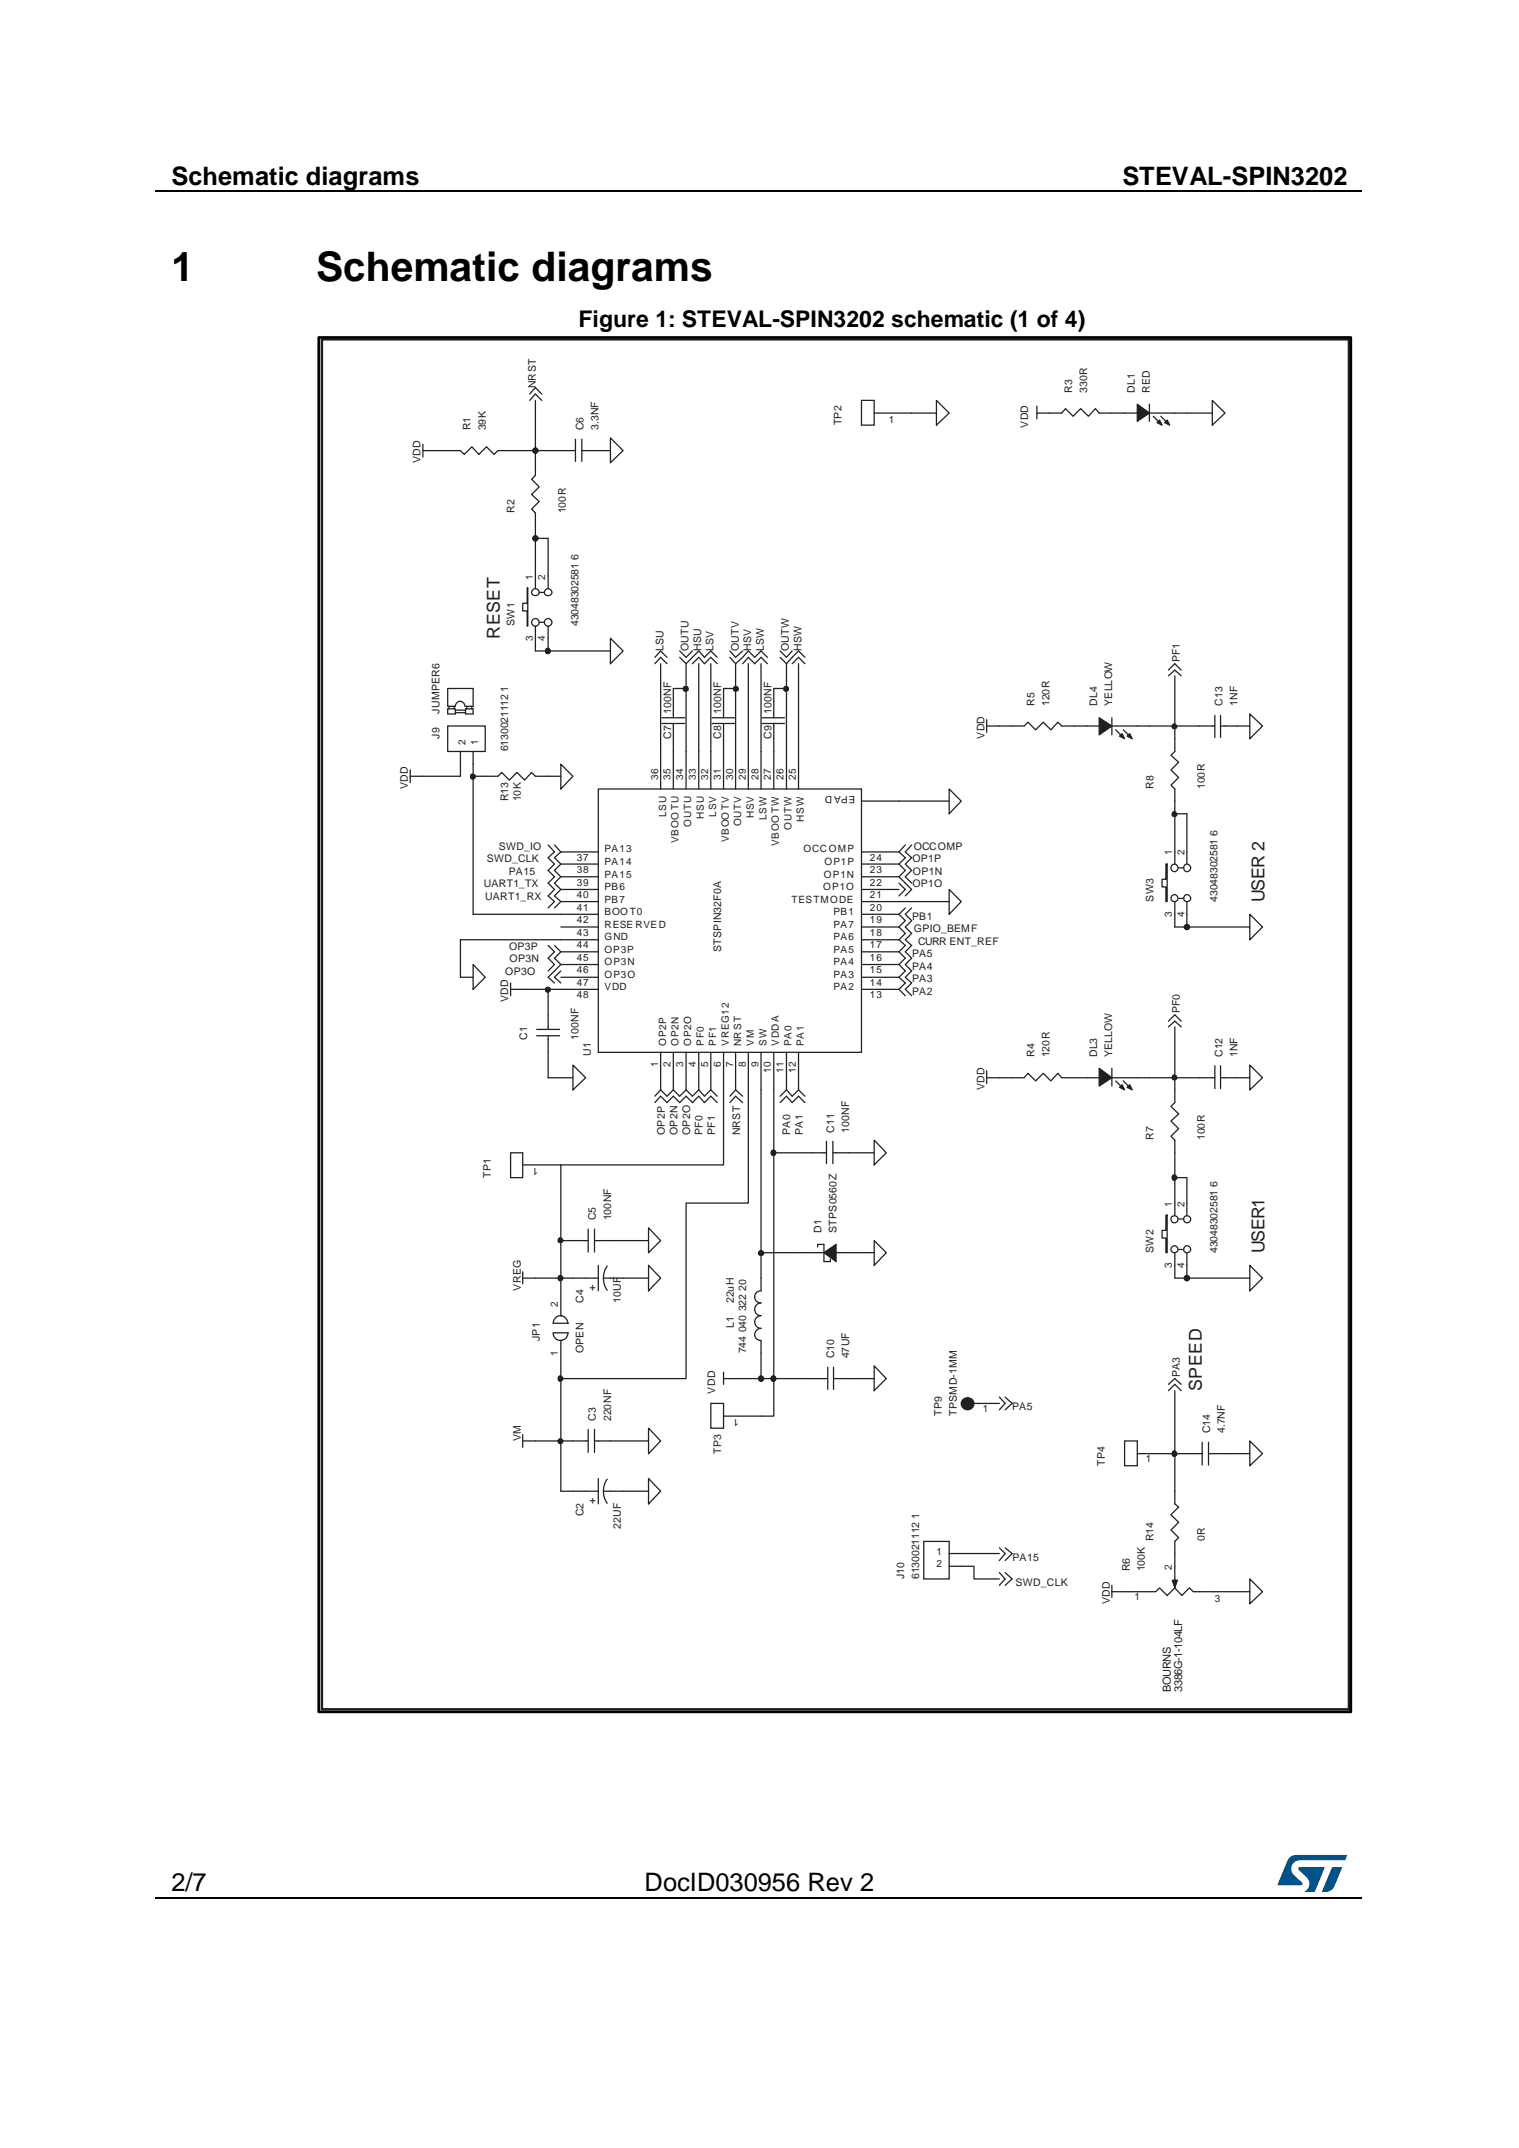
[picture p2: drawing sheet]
<svg xmlns="http://www.w3.org/2000/svg" width="210mm" height="297mm" viewBox="0 0 210 297" stroke-linecap="round" stroke-linejoin="round" font-family="sans-serif">
<path d="M21.5 26.5h166.7M21.5 262.4h166.7" fill="none" stroke="#000" stroke-width=".17"/>
<g fill="#000">
<path d="M104.8 26.4h.2v.1h-.2z" fill-rule="evenodd"/>
<path d="M61.6 262.3h.1v.2h-.1z" fill-rule="evenodd"/>
<path d="M148 262.3h.1v.2h-.1z" fill-rule="evenodd"/>
</g>
<g fill="#005288">
<path d="M178.2 256.9a2.27 2.27 0 0 1 1.9-.4l6.1 .1-.3 .6h-6.1a1.18 1.18 0 0 0-1.2 .8 1.18 1.18 0 0 0 .4 1.3l1 1 .1 .2-.1 .1-3.3 .1z"/>
<path d="M184.2 258.2h1.3v.1l-1 2.5a1.32 1.32 0 0 1-1.7 .7z"/>
<path d="M179.6 258.2h3.5l.1 .1-1.5 3.3h-1.4a1.27 1.27 0 0 0 .2-2.1l-.9-.9-.1-.2z"/>
</g>
<g fill="none" stroke="#231f20" stroke-width=".18">
<path d="M73.2 54.5l.8-.9 .9 .9M73.2 55.4l.8-.9 .9 .9M129.5 55.4l1.7 1.7-1.7 1.7zM143.4 57.1h1.6M143.4 56.2v1.7M155.5 57.1h1.7M158.9 57.1h3.5M158.9 55.9v2.4M167.6 55.4l1.8 1.7-1.8 1.7zM58.5 62.3h1.6M58.5 61.4v1.8M84.4 60.6l1.7 1.7-1.7 1.7z"/>
<path d="M84.4 88.3l1.7 1.7-1.7 1.8zM90.5 90.9l.8-.9 .9 .9M90.5 91.8l.8-.9 .9 .9M94 90.9l.9 .9 1.7-1.8 .8 .9 .9-.9 .9 .9M94 90l.9 .9 .8-.9M95.7 91.8l.9-.9 .8 .9 .9-.9 .9 .9M100.9 90.9l.8 .9 1.8-1.8 .8 .9 .9-.9 .9 .9M100.9 90l.8 .9 1-.9M102.7 91.8l.8-.9 .8 .9 .9-.9 .9 .9M107.9 90.9l.8 .9 1.7-1.8 .9 .9M107.9 90l.8 .9 .8-.9M109.5 91.8l.9-.9 .9 .9"/>
<path d="M136.4 99.5v1.8M161.5 92.7l.9-.9 .9 .9M161.5 93.4l.9-.7 .9 .7M172.8 98.7l1.8 1.7-1.8 1.7zM56.7 107.3h1.8M56.7 106.5v1.7M75.8 116.8l.9 1-.9 .8 .9 .9-.9 .9 .9 .8-.9 .9 .9 .9-.9 .9 .9 .8-.9 .8M76.7 116.8l.8 1-.8 .8 .8 .9-.8 .9 .8 .8-.8 .9 .8 .9-.8 .9 .8 .8-.8 .8M77.5 105.7l1.7 1.6-1.7 1.8zM125.2 116.8l-.9 1 .9 .8-.9 .9 .9 .9-.9 .8 1.7 1.8-.8 .9M126 116.8l-.8 1 .8 .8-.8 .9 .8 .9-.8 .8 .8 .9M131.2 109.1l1.7 1.7-1.7 1.7z"/>
<path d="M136.4 100.4h1.8M65.4 133.4l1.7 1.7-1.7 1.7zM70.6 136.8h1.7M70.6 135.9v1.8M75.8 130.7l.9 .9-.9 .9 .9 .9-.9 .9M76.7 130.7l.8 .9-.8 .9 .8 .9-1.7 1.7 .9 .8M77.5 134.3l-.8 .8 .8 .8M124.3 122.1l.9 .9-.9 .9M125.2 125.5l-.9 .9 .9 .9-.9 .9 .9 .9-.9 .8 .9 .8-.9 .9 .9 .9-.9 .9 .9 .9-.9 .8 .9 .8-.9 .9 .9 .9M126 125.5l-.8 .9 .8 .9-.8 .9 .8 .9-.8 .8 .8 .8-.8 .9 .8 .9-.8 .9 .8 .9-.8 .8 .8 .8-.8 .9 .8 .9M131.2 123l1.7 1.7-1.7 1.7zM172.8 126.4l1.8 1.8-1.8 1.7z"/>
<path d="M79.2 147.3l1.8 1.7-1.8 1.7zM90.5 151.6l.8-.9 .9 .9 .9-.9 .9 .9 .9-.9 .8 .9 .9-.9 .8 .9 .9-.9 .9 .9M90.5 152.5l.8-.9 .9 .9 .9-.9 .9 .9 .9-.9 .8 .9 .9-.9 .8 .9 .9-.9 .9 .9M100.9 151.6l.8-.9 1 .9M100.9 152.5l.8-.9 1 .9M107.9 151.6l.8-.9 .8 .9 .9-.9 .9 .9M107.9 152.5l.8-.9 .8 .9 .9-.9 .9 .9M112.2 159.4h2.1M114.3 157.8v3.1M115.2 159.4h2.1M115.2 157.8v3.1M120.9 157.6l1.6 1.8-1.6 1.7z"/>
<path d="M136.4 149h1.8M136.4 148.1v1.7M161.5 141.2l.9-.9 .9 .9M161.5 142l.9-.8 .9 .8M162.4 150.7v1.8l-.5 .5 1.1 1-1.1 1 1.1 1.1-1.1 1 .5 .5v1.8M172.8 147.3l1.8 1.7-1.8 1.7zM72.3 175.8v1.7M72.3 176.7h1.7M89.7 175l1.6 1.7-1.6 1.8zM89.7 169.8l1.6 1.7-1.6 1.7zM120.9 171.5l1.6 1.7-1.6 1.8zM172.8 175l1.8 1.7-1.8 1.8z"/>
<path d="M72.3 199.2h1.7M72.3 198.4v1.7M89.7 197.5l1.6 1.7-1.6 1.8zM100 190.6h1.7M100 189.7v1.7M120.9 188.9l1.6 1.7-1.6 1.7zM138.2 193.2l.8 .9-.8 .8M139 193.2l.9 .9-.9 .8M161.5 191.4l.9-.8 .9 .8M161.5 192.3l.9-.9 .9 .9M172.8 199.2l1.8 1.8-1.8 1.7zM79.2 206.2h3.5"/>
<path d="M82.7 204.4v3.5M83.4 206.2l.2 1.1 .4 .6M83.4 206.2h2.7M84 204.5l-.4 .6-.2 1.1M89.7 204.4l1.6 1.8-1.6 1.7zM138.2 214l.8 .8-.8 1M138.2 217.4l.8 .9-.8 .9M139 214l.9 .8-.9 1M139 217.4l.9 .9-.9 .9M153.7 219.2v1.7M172.8 218.3l1.8 1.8-1.8 1.7zM153.7 220.1h1.8"/>
</g>
<path d="M157.2 55.9l1.7 1.2-1.7 1.2z" fill-rule="evenodd" fill="#231f20"/>
<path d="M157.2 55.9l1.7 1.2-1.7 1.2z" fill="none" stroke="#231f20" stroke-width=".18"/>
<path d="M161 58.4l.4-.3 .3 .7z" fill-rule="evenodd" fill="#231f20"/>
<path d="M161 58.4l.4-.3 .3 .7z" fill="none" stroke="#231f20" stroke-width=".18"/>
<path d="M160.3 58.1l.4 .7-.7-.4z" fill-rule="evenodd" fill="#231f20"/>
<g fill="none" stroke="#231f20" stroke-width=".18">
<path d="M119.1 55.4h1.8v3.4h-1.8zM120.9 57.1h5.1M153.7 57.1h1.8M159.4 57.6l1.1 1M160.3 58.1l.4 .7-.7-.4zM160.5 57.6l1 1M162.4 57.1h1.7M61.9 62.3h1.8l.5 .5 1-1 1 1 1.1-1 1 1 .5-.5h1.8M74 79.6v1.7M75.8 79.6v1.7M72.9 81.3h.1v5.3h-.1v-2.1h-.6v-1.1h.6zM74 86.6v1.7"/>
<path d="M74.5 86h.8M74.5 81.9h.8M75.8 86.6v1.7M91.5 99.2h3.2M93.1 97v2.2M98.5 99.2h3.1M100 97v2.2M105.4 99.2h3.1M107 97v2.2M61.9 100.4h5.2v3.5h-5.2zM63.7 103.9v1.8M65.4 103.9v1.8"/>
<path d="M67.1 107.3h1.7l.6-.5 1 1.1 1.1-1.1 1 1.1 1-1.1 .5 .5h1.8M77.5 119.5h5.2M77.5 117.8h5.2M82.7 109.1h36.4v36.4h-36.4zM91.3 103.9v5.2M91.5 100h3.2M93.1 100v2.1M93.1 103.9v5.2M94.9 103.9v5.2M96.6 103.9v5.2M98.3 103.9v5.2M98.5 100h3.1"/>
<path d="M100 100v2.1M100 103.9v5.2M101.7 103.9v5.2M103.5 103.9v5.2M105.2 103.9v5.2M105.4 100h3.1M107 100v2.1M107 103.9v5.2M108.7 103.9v5.2M110.4 103.9v5.2M119.1 119.5h5.2M119.1 117.8h5.2"/>
<path d="M119.1 110.8h5.2M139.9 100.4h1.7l.5-.5 1.1 1 1-1 1.1 1 1-1 .5 .5h1.7M161.2 119.5h.2v5.2h-.2v-2.1h-.5v-1h.5zM162.4 117.8v1.7M164.1 117.8v1.7M77.5 136.8h5.2M77.5 135.1h5.2M77.5 133.4h5.2M77.5 131.6h5.2M77.5 129.9h5.2M77.5 128.2h5.2M77.5 126.4h5.2"/>
<path d="M77.5 124.7h5.2M77.5 123h5.2M77.5 121.2h5.2M119.1 136.8h5.2M119.1 135.1h5.2M119.1 133.4h5.2M119.1 131.6h5.2M119.1 129.9h5.2M119.1 128.2h5.2M119.1 126.4h5.2M119.1 124.7h5.2M119.1 123h5.2"/>
<path d="M119.1 121.2h5.2M162.4 124.7v1.7M163 124.2h.7M163 120h.7M164.1 124.7v1.7M70.6 159.4h1.7v3.4h-1.7zM91.3 145.5v5.2M93.1 145.5v5.2M94.9 145.5v5.2M96.6 145.5v5.2M98.3 145.5v5.2M100 145.5v5.2"/>
<path d="M101.7 145.5v5.2M103.5 145.5v5.2M105.2 145.5v5.2M107 145.5v5.2M108.7 145.5v5.2M110.4 145.5v5.2M165.9 149h2.1M168 147.4v3.1M168.8 149h2.2M168.8 147.4v3.1M72.3 161.1h5.2M112.2 173.2h1.7"/>
<path d="M113 172.1h.9v2.3h.9M115.6 173.2h1.7M77.5 185.3h.1M77.5 181.9h.1M78.5 184.3a1.01 1.01 0 0 1-1 1 1.01 1.01 0 0 1-1-1h2.1M78.5 183a1.01 1.01 0 0 0-1-1.1 1.01 1.01 0 0 0-1 1.1h2.1M155.5 199.2h1.7v3.5h-1.7zM127.7 213.1h3.5v5.2h-3.5zM131.2 214.8h1.7M131.2 216.6h1.7M157.2 201h5.2"/>
<circle cx="74" cy="86" r=".52"/>
<circle cx="74" cy="81.9" r=".51"/>
<circle cx="75.8" cy="86" r=".52"/>
<circle cx="75.8" cy="81.9" r=".51"/>
<circle cx="162.4" cy="120" r=".5"/>
<circle cx="164.1" cy="120" r=".5"/>
<circle cx="162.4" cy="124.2" r=".5"/>
<circle cx="164.1" cy="124.2" r=".49"/>
</g>
<path d="M113.9 173.2l1.7-1.1v2.3z" fill-rule="evenodd" fill="#231f20"/>
<g fill="none" stroke="#231f20" stroke-width=".18">
<path d="M145 57.1h1.8l.5-.6 1.1 1.1 1-1.1 1.1 1.1 .9-1.1 .6 .6h1.7M162.4 102.1v1.8l-.5 .5 1.1 1-1.1 1.1 1.1 1-1.1 1.1 .5 .5v1.7M139.9 149h1.7l.5-.6 1.1 1.1 1-1.1 1.1 1.1 1-1.1 .5 .6h1.7M150.3 149h1.7M153.7 149h3.5M153.7 147.7v2.5M105.2 176.7v1.8a.84 .84 0 0 0-.9 .8 .84 .84 0 0 0 .9 .9 .88 .88 0 0 0-.9 .8 .88 .88 0 0 0 .9 .9 .88 .88 0 0 0-.9 .9 .88 .88 0 0 0 .9 .9 .84 .84 0 0 0-.9 .8 .84 .84 0 0 0 .9 .8v1.8M110.4 173.2h1.8M113 172.1v.3M113.9 173.2l1.7-1.1v2.3zM114.8 174.1v.3M117.3 173.2h1.8"/>
<path d="M161.2 168h.2v5.2h-.2v-2h-.5v-1.1h.5zM162.4 166.4v1.6M162.4 173.2v1.8M163 172.8h.7M163 168.6h.7M164.1 166.4v1.6M164.1 173.2v1.8M79.2 199.2h2.1M81.3 197.7v3.1M82.2 199.2h2.2M82.2 197.7v3.1M166.2 199.4v3.2"/>
<path d="M167.1 199.4v3.2M162.4 206.2v1.7l.6 .5-1.1 1 1.1 1.1-1.1 1.1 1.1 1-.6 .5v1.7M164.1 201h2.1M167.1 201h2.3"/>
<circle cx="162.4" cy="172.7" r=".5"/>
<circle cx="162.4" cy="168.6" r=".49"/>
<circle cx="164.1" cy="168.6" r=".48"/>
<circle cx="164.1" cy="172.7" r=".49"/>
</g>
<path d="M152 147.7l1.7 1.3-1.7 1.2z" fill-rule="evenodd" fill="#231f20"/>
<path d="M152 147.7l1.7 1.3-1.7 1.2z" fill="none" stroke="#231f20" stroke-width=".18"/>
<path d="M156.2 150l.3 .7-.7-.4z" fill-rule="evenodd" fill="#231f20"/>
<path d="M156.2 150l.3 .7-.7-.4z" fill="none" stroke="#231f20" stroke-width=".18"/>
<path d="M155.1 150l.4 .7-.7-.4z" fill-rule="evenodd" fill="#231f20"/>
<g fill="none" stroke="#231f20" stroke-width=".18">
<path d="M74 64v1.7l-.5 .6 1 1-1 1.1 1 .9-1 1.1 .5 .5v1.8M61.9 98h1.1v.7h-1.1zM62.1 97.7v.3M62.8 97.7v.3M63 98.5h1.4M63 98.2h1.4M64.3 97.7a.66 .66 0 0 0-.7-.7 .66 .66 0 0 0-.6 .7h-1.1v-2.5h3.5v2.5h-1M64.4 98h1v.7h-1zM64.5 97.7v.3M65.2 97.7v.3M168 98.9v3.1M168.8 98.9v3.1"/>
<path d="M165.9 100.4h2.1M168.8 100.4h2.2M148.5 149h1.8M154.3 149.5l1 1M155.1 150l.4 .7-.7-.4zM155.3 149.5l1.1 1M157.2 149h1.7M79.2 176.7h3.5M82.7 175v3.5M83.4 176.7l.2 1.1 .4 .6M83.4 176.7h2.7M84 175.1l-.4 .6-.2 1"/>
<path d="M98.3 194.1h1.7v3.4h-1.7zM100 195.8h5.2M112.2 190.6h2.2M114.4 189v3.1M115.2 190.6h2.1M115.2 189v3.1"/>
</g>
<circle cx="133.8" cy="194.1" r=".85" fill="#231f20"/>
<g fill="none" stroke="#231f20" stroke-width=".18">
<path d="M77.5 62.3h2.1M79.6 60.7v3.1M80.4 62.3h2.3M80.4 60.7v3.1M134.7 194.1h1.7"/>
<circle cx="133.8" cy="194.1" r=".85"/>
</g>
<path d="M162.1 218.5h.7l-.4 1.1z" fill="#231f20"/>
<path d="M153.7 99.2v2.4M150.3 100.4h1.7M153.7 100.4h3.5M74.2 143.2h3.2M74.2 142.3h3.2M75.8 140.3v2M75.8 143.2v2.3M162.1 218.5h.7l-.4 1.1zM162.4 216.6v2.1M157.2 220.1h2.6l.5-.5 1.1 1 1-1 1 1 1-1 .6 .5h2.6" fill="none" stroke="#231f20" stroke-width=".18"/>
<path d="M152 99.2l1.7 1.2-1.7 1.2z" fill-rule="evenodd" fill="#231f20"/>
<path d="M152 99.2l1.7 1.2-1.7 1.2z" fill="none" stroke="#231f20" stroke-width=".18"/>
<path d="M156.2 101.4l.3 .7-.7-.3z" fill-rule="evenodd" fill="#231f20"/>
<path d="M156.2 101.4l.3 .7-.7-.3z" fill="none" stroke="#231f20" stroke-width=".18"/>
<path d="M155.1 101.4l.4 .7-.7-.3z" fill-rule="evenodd" fill="#231f20"/>
<g fill="none" stroke="#231f20" stroke-width=".18">
<path d="M91.3 91.8v12.1M93.1 97v-1.8h1.8v8.7M96.6 91.8v12.1M98.3 91.8v12.1M103.5 91.8v12.1M105.2 91.8v12.1M110.4 91.8v12.1M93.1 102.1v1.8M148.5 100.4h1.8M154.3 100.9l1 1.1M155.1 101.4l.4 .7-.7-.3zM155.3 100.9l1.1 1.1"/>
<path d="M157.2 100.4h1.7M72.3 136.8h3.5M77.5 129.9h-13.8v5.2h1.7M124.3 124.7h6.9M74 176.7h3.5M79.2 171.5h2.1M81.3 170v3.1M82.2 171.5h2.2M82.2 170v3.1M74 199.2h3.5"/>
</g>
<circle cx="94.8" cy="95.3" r=".33" fill="#231f20"/>
<g fill="none" stroke="#231f20" stroke-width=".18">
<path d="M94.9 91.8v3.4M101.7 95.2v8.7M108.7 95.2v8.7M100 102.1v1.8"/>
<circle cx="94.8" cy="95.3" r=".33"/>
</g>
<circle cx="108.7" cy="95.3" r=".32" fill="#231f20"/>
<g fill="none" stroke="#231f20" stroke-width=".18">
<path d="M101.7 91.8v3.4h-1.7v1.8M108.7 91.8v3.4h-1.7v1.8M107 102.1v1.8"/>
<circle cx="108.7" cy="95.3" r=".32"/>
</g>
<circle cx="101.7" cy="95.3" r=".32" fill="#231f20"/>
<g fill="none" stroke="#231f20" stroke-width=".18">
<path d="M75.8 136.8v3.5"/>
<circle cx="101.7" cy="95.3" r=".32"/>
</g>
<circle cx="75.7" cy="136.9" r=".33" fill="#231f20"/>
<g fill="none" stroke="#231f20" stroke-width=".18">
<path d="M75.8 136.8h1.7M75.8 145.5v3.5h3.4M77.5 190.6v8.6M84.4 199.2h5.3"/>
<circle cx="75.7" cy="136.9" r=".33"/>
</g>
<circle cx="77.5" cy="190.6" r=".33" fill="#231f20"/>
<circle cx="77.5" cy="190.6" r=".33" fill="none" stroke="#231f20" stroke-width=".18"/>
<circle cx="77.5" cy="199.3" r=".31" fill="#231f20"/>
<g fill="none" stroke="#231f20" stroke-width=".18">
<path d="M77.5 176.7h1.7M84.4 171.5h5.3M110.4 173.2h-5.2v3.5M77.5 199.2v7M101.7 190.6h5.3M86.1 206.2h3.6"/>
<circle cx="77.5" cy="199.3" r=".31"/>
</g>
<circle cx="105.2" cy="190.6" r=".35" fill="#231f20"/>
<g fill="none" stroke="#231f20" stroke-width=".18">
<path d="M105.2 150.7v22.5M117.3 190.6h3.6"/>
<circle cx="105.2" cy="190.6" r=".35"/>
</g>
<circle cx="105.2" cy="173.3" r=".34" fill="#231f20"/>
<g fill="none" stroke="#231f20" stroke-width=".18">
<path d="M100 150.7v10.4h-22.5M77.5 171.5v5.2"/>
<circle cx="105.2" cy="173.3" r=".34"/>
</g>
<circle cx="77.5" cy="176.7" r=".33" fill="#231f20"/>
<g fill="none" stroke="#231f20" stroke-width=".18">
<path d="M103.5 150.7v15.7h-8.6v24.2h-17.4M77.5 161.1v10.4h1.7"/>
<circle cx="77.5" cy="176.7" r=".33"/>
</g>
<circle cx="77.5" cy="171.5" r=".32" fill="#231f20"/>
<g fill="none" stroke="#231f20" stroke-width=".18">
<path d="M74 72.7v6.9M77.5 62.3h-3.5v1.7M82.7 62.3h1.7"/>
<circle cx="77.5" cy="171.5" r=".32"/>
</g>
<circle cx="74" cy="74.4" r=".35" fill="#231f20"/>
<g fill="none" stroke="#231f20" stroke-width=".18">
<path d="M74 74.4h1.8v5.2M74 88.3v1.7M75.8 88.3v1.7h8.6"/>
<circle cx="74" cy="74.4" r=".35"/>
</g>
<circle cx="75.7" cy="90" r=".35" fill="#231f20"/>
<g fill="none" stroke="#231f20" stroke-width=".18">
<path d="M74 55.4v6.9"/>
<circle cx="75.7" cy="90" r=".35"/>
</g>
<circle cx="74" cy="62.3" r=".35" fill="#231f20"/>
<g fill="none" stroke="#231f20" stroke-width=".18">
<path d="M126 57.1h3.5M164.1 57.1h3.5M60.1 62.3h1.8M70.6 62.3h3.4M107 150.7v8.7h5.2M117.3 159.4h3.6M162.4 159.4v3.4M77.5 185.3v5.3"/>
<circle cx="74" cy="62.3" r=".35"/>
</g>
<circle cx="162.4" cy="162.8" r=".33" fill="#231f20"/>
<g fill="none" stroke="#231f20" stroke-width=".18">
<path d="M165.9 149h-3.5v1.7M171 149h1.8M162.4 166.4v-3.6h1.7v3.6M162.4 175v1.7M164.1 175v1.7"/>
<circle cx="162.4" cy="162.8" r=".33"/>
</g>
<circle cx="164.1" cy="176.7" r=".35" fill="#231f20"/>
<g fill="none" stroke="#231f20" stroke-width=".18">
<path d="M162.4 142v7M164.1 176.7h8.7"/>
<circle cx="164.1" cy="176.7" r=".35"/>
</g>
<circle cx="162.4" cy="149" r=".32" fill="#231f20"/>
<g fill="none" stroke="#231f20" stroke-width=".18">
<path d="M162.4 100.4v1.7M162.4 110.8v7M164.1 112.5v5.3M138.2 149h1.7M158.9 149h3.5"/>
<circle cx="162.4" cy="149" r=".32"/>
</g>
<circle cx="162.4" cy="112.6" r=".32" fill="#231f20"/>
<g fill="none" stroke="#231f20" stroke-width=".18">
<path d="M162.4 100.4h3.5M171 100.4h1.8"/>
<circle cx="162.4" cy="112.6" r=".32"/>
</g>
<circle cx="162.4" cy="100.4" r=".32" fill="#231f20"/>
<g fill="none" stroke="#231f20" stroke-width=".18">
<path d="M162.4 93.4v7h-3.5M138.2 100.4h1.7M162.4 112.5h1.7M162.4 126.4v1.8M164.1 126.4v1.8h8.7M162.4 201h1.7"/>
<circle cx="162.4" cy="100.4" r=".32"/>
</g>
<circle cx="162.4" cy="201" r=".34" fill="#231f20"/>
<g fill="none" stroke="#231f20" stroke-width=".18">
<path d="M74 90h1.8M162.4 128.2h1.7M77.5 176.7v5.2M162.4 176.7h1.7M162.4 192.3v8.7M169.4 201h3.4M155.5 220.1h1.7M167.6 220.1h5.2"/>
<circle cx="162.4" cy="201" r=".34"/>
</g>
<circle cx="164.1" cy="128.2" r=".35" fill="#231f20"/>
<g fill="none" stroke="#231f20" stroke-width=".18">
<path d="M124.3 110.8h6.9M107 159.4v31.2h5.2M86.1 176.7h3.6M119.1 173.2h1.8M105.2 187.1v3.5M136.4 194.1h1.8M132.9 214.8h5.3M162.4 201v5.2M162.4 214.8v1.8"/>
<circle cx="164.1" cy="128.2" r=".35"/>
</g>
<circle cx="106.9" cy="159.4" r=".33" fill="#231f20"/>
<g fill="none" stroke="#231f20" stroke-width=".18">
<path d="M107 190.6v5.2h-1.8"/>
<circle cx="106.9" cy="159.4" r=".33"/>
</g>
<circle cx="106.9" cy="190.6" r=".33" fill="#231f20"/>
<g fill="none" stroke="#231f20" stroke-width=".18">
<path d="M63.7 105.7v1.6h-5.2M65.4 107.3v19.1h12.1"/>
<circle cx="106.9" cy="190.6" r=".33"/>
</g>
<circle cx="65.4" cy="107.4" r=".32" fill="#231f20"/>
<g fill="none" stroke="#231f20" stroke-width=".18">
<path d="M65.4 105.7v1.6h1.7M75.8 107.3h1.7M77.5 199.2h1.7M77.5 206.2h1.7M132.9 216.6h1.8v1.7h3.5"/>
<circle cx="65.4" cy="107.4" r=".32"/>
</g>
<circle cx="94.8" cy="95.3" r=".33" fill="#231f20"/>
<circle cx="94.8" cy="95.3" r=".33" fill="none" stroke="#231f20" stroke-width=".18"/>
<circle cx="108.7" cy="95.3" r=".32" fill="#231f20"/>
<circle cx="108.7" cy="95.3" r=".32" fill="none" stroke="#231f20" stroke-width=".18"/>
<circle cx="101.7" cy="95.3" r=".32" fill="#231f20"/>
<circle cx="101.7" cy="95.3" r=".32" fill="none" stroke="#231f20" stroke-width=".18"/>
<circle cx="75.7" cy="136.9" r=".33" fill="#231f20"/>
<circle cx="75.7" cy="136.9" r=".33" fill="none" stroke="#231f20" stroke-width=".18"/>
<circle cx="77.5" cy="190.6" r=".33" fill="#231f20"/>
<circle cx="77.5" cy="190.6" r=".33" fill="none" stroke="#231f20" stroke-width=".18"/>
<circle cx="77.5" cy="199.3" r=".31" fill="#231f20"/>
<circle cx="77.5" cy="199.3" r=".31" fill="none" stroke="#231f20" stroke-width=".18"/>
<circle cx="105.2" cy="190.6" r=".35" fill="#231f20"/>
<circle cx="105.2" cy="190.6" r=".35" fill="none" stroke="#231f20" stroke-width=".18"/>
<circle cx="105.2" cy="173.3" r=".34" fill="#231f20"/>
<circle cx="105.2" cy="173.3" r=".34" fill="none" stroke="#231f20" stroke-width=".18"/>
<circle cx="77.5" cy="176.7" r=".33" fill="#231f20"/>
<circle cx="77.5" cy="176.7" r=".33" fill="none" stroke="#231f20" stroke-width=".18"/>
<circle cx="77.5" cy="171.5" r=".32" fill="#231f20"/>
<circle cx="77.5" cy="171.5" r=".32" fill="none" stroke="#231f20" stroke-width=".18"/>
<circle cx="74" cy="74.4" r=".35" fill="#231f20"/>
<circle cx="74" cy="74.4" r=".35" fill="none" stroke="#231f20" stroke-width=".18"/>
<circle cx="75.7" cy="90" r=".35" fill="#231f20"/>
<circle cx="75.7" cy="90" r=".35" fill="none" stroke="#231f20" stroke-width=".18"/>
<circle cx="74" cy="62.3" r=".35" fill="#231f20"/>
<circle cx="74" cy="62.3" r=".35" fill="none" stroke="#231f20" stroke-width=".18"/>
<circle cx="162.4" cy="162.8" r=".33" fill="#231f20"/>
<circle cx="162.4" cy="162.8" r=".33" fill="none" stroke="#231f20" stroke-width=".18"/>
<circle cx="164.1" cy="176.7" r=".35" fill="#231f20"/>
<circle cx="164.1" cy="176.7" r=".35" fill="none" stroke="#231f20" stroke-width=".18"/>
<circle cx="162.4" cy="149" r=".32" fill="#231f20"/>
<circle cx="162.4" cy="149" r=".32" fill="none" stroke="#231f20" stroke-width=".18"/>
<circle cx="162.4" cy="112.6" r=".32" fill="#231f20"/>
<circle cx="162.4" cy="112.6" r=".32" fill="none" stroke="#231f20" stroke-width=".18"/>
<circle cx="162.4" cy="100.4" r=".32" fill="#231f20"/>
<circle cx="162.4" cy="100.4" r=".32" fill="none" stroke="#231f20" stroke-width=".18"/>
<circle cx="162.4" cy="201" r=".34" fill="#231f20"/>
<circle cx="162.4" cy="201" r=".34" fill="none" stroke="#231f20" stroke-width=".18"/>
<circle cx="164.1" cy="128.2" r=".35" fill="#231f20"/>
<circle cx="164.1" cy="128.2" r=".35" fill="none" stroke="#231f20" stroke-width=".18"/>
<circle cx="106.9" cy="159.4" r=".33" fill="#231f20"/>
<circle cx="106.9" cy="159.4" r=".33" fill="none" stroke="#231f20" stroke-width=".18"/>
<circle cx="106.9" cy="190.6" r=".33" fill="#231f20"/>
<circle cx="106.9" cy="190.6" r=".33" fill="none" stroke="#231f20" stroke-width=".18"/>
<circle cx="65.4" cy="107.4" r=".32" fill="#231f20"/>
<circle cx="65.4" cy="107.4" r=".32" fill="none" stroke="#231f20" stroke-width=".18"/>
<path d="M44.5 46.9h142v189.5h-142z" fill="none" stroke="#231f20" stroke-width=".35"/>
<path d="M44.1 46.7h142.7v190h-142.7z" fill="none" stroke="#000" stroke-width=".35"/>
<g font-size="5.6">
<text x="23.7" y="38.9">1</text>
<text x="43.7" y="38.9">Schematic diagrams</text>
</g>
<g font-size="3.5">
<text x="23.7" y="25.5">Schematic diagrams</text>
<text x="155.2" y="25.5">STEVAL-SPIN3202</text>
<text x="23.7" y="261.5">2/7</text>
<text x="89.1" y="261.5">DocID030956 Rev 2</text>
</g>
<text font-size="3.2" x="80" y="45.2">Figure 1: STEVAL-SPIN3202 schematic (1 of 4)</text>
<g font-size="2.5" fill="#231f20">
<text x="69.1" y="88.3" transform="rotate(-90 69.1 88.3)">RESET</text>
<text x="174.8" y="124.7" transform="rotate(-90 174.8 124.7)">USER 2</text>
<text x="174.8" y="173.2" transform="rotate(-90 174.8 173.2)">USER1</text>
<text x="166.2" y="192.3" transform="rotate(-90 166.2 192.3)">SPEED</text>
</g>
<g font-size="1.5" fill="#231f20">
<text x="150.3" y="54.3" transform="rotate(-90 150.3 54.3)">330R</text>
<text x="58.1" y="64" transform="rotate(-90 58.1 64)">VDD</text>
<text x="91.7" y="90" transform="rotate(-90 91.7 90)">LSU</text>
<text x="60.8" y="98.7" transform="rotate(-90 60.8 98.7)">JUMPER6</text>
<text x="81.7" y="146" transform="rotate(-90 81.7 146)">U1</text>
<text x="91.9" y="157" transform="rotate(-90 91.9 157)">OP2P</text>
<text x="72" y="178.5" transform="rotate(-90 72 178.5)">VREG</text>
<text x="82.4" y="178.5" transform="rotate(-90 82.4 178.5)">+</text>
<text x="80.7" y="180.2" transform="rotate(-90 80.7 180.2)">C4</text>
<text x="80.7" y="187.1" transform="rotate(-90 80.7 187.1)">OPEN</text>
<text x="80.7" y="209.7" transform="rotate(-90 80.7 209.7)">C2</text>
<text x="82.4" y="207.9" transform="rotate(-90 82.4 207.9)">+</text>
<text x="161.9" y="233.9" transform="rotate(-90 161.9 233.9)">BOURNS</text>
<text x="163.4" y="233.9" transform="rotate(-90 163.4 233.9)">3386G-1-104LF</text>
</g>
<g font-size="1.4" fill="#231f20">
<text x="74.1" y="53.6" transform="rotate(-90 74.1 53.6)">NRST</text>
<text x="65.1" y="59.5" transform="rotate(-90 65.1 59.5)">R1</text>
<text x="67.2" y="59.5" transform="rotate(-90 67.2 59.5)">39K</text>
<text x="80.7" y="59.5" transform="rotate(-90 80.7 59.5)">C6</text>
<text x="82.7" y="59.5" transform="rotate(-90 82.7 59.5)">3.3NF</text>
<text x="116.3" y="58.8" transform="rotate(-90 116.3 58.8)">TP2</text>
<text x="122.9" y="58.5">1</text>
<text x="142.2" y="59.2" transform="rotate(-90 142.2 59.2)">VDD</text>
<text x="148.2" y="54.3" transform="rotate(-90 148.2 54.3)">R3</text>
<text x="156.9" y="54.3" transform="rotate(-90 156.9 54.3)">DL1</text>
<text x="159" y="54.3" transform="rotate(-90 159 54.3)">RED</text>
<text x="71.1" y="71" transform="rotate(-90 71.1 71)">R2</text>
<text x="78.2" y="71" transform="rotate(-90 78.2 71)">100R</text>
<text x="80" y="77.5" transform="rotate(-90 80 77.5)">6</text>
<text x="73.7" y="80.1" transform="rotate(-90 73.7 80.1)">1</text>
<text x="75.4" y="80.1" transform="rotate(-90 75.4 80.1)">2</text>
<text x="71.1" y="86.6" transform="rotate(-90 71.1 86.6)">SW1</text>
<text x="73.7" y="88.6" transform="rotate(-90 73.7 88.6)">3</text>
<text x="75.4" y="88.6" transform="rotate(-90 75.4 88.6)">4</text>
<text x="80" y="86.6" transform="rotate(-90 80 86.6)">43048302581</text>
<text x="70.3" y="95.6" transform="rotate(-90 70.3 95.6)">1</text>
<text x="95.2" y="90" transform="rotate(-90 95.2 90)">OUTU</text>
<text x="97" y="90" transform="rotate(-90 97 90)">HSU</text>
<text x="98.7" y="90" transform="rotate(-90 98.7 90)">LSV</text>
<text x="102.2" y="90" transform="rotate(-90 102.2 90)">OUTV</text>
<text x="103.9" y="90" transform="rotate(-90 103.9 90)">HSV</text>
<text x="105.6" y="90" transform="rotate(-90 105.6 90)">LSW</text>
<text x="109.1" y="90" transform="rotate(-90 109.1 90)">OUTW</text>
<text x="110.8" y="90" transform="rotate(-90 110.8 90)">HSW</text>
<text x="163.1" y="91.6" transform="rotate(-90 163.1 91.6)">PF1</text>
<text x="92.8" y="98.7" transform="rotate(-90 92.8 98.7)">100NF</text>
<text x="99.7" y="98.7" transform="rotate(-90 99.7 98.7)">100NF</text>
<text x="106.7" y="98.7" transform="rotate(-90 106.7 98.7)">100NF</text>
<text x="143" y="97.6" transform="rotate(-90 143 97.6)">R5</text>
<text x="145.1" y="97.6" transform="rotate(-90 145.1 97.6)">120R</text>
<text x="151.7" y="97.6" transform="rotate(-90 151.7 97.6)">DL4</text>
<text x="153.8" y="97.6" transform="rotate(-90 153.8 97.6)">YELLOW</text>
<text x="169" y="97.6" transform="rotate(-90 169 97.6)">C13</text>
<text x="171.1" y="97.6" transform="rotate(-90 171.1 97.6)">1NF</text>
<text x="60.8" y="102.2" transform="rotate(-90 60.8 102.2)">J9</text>
<text x="64.4" y="103" transform="rotate(-90 64.4 103)">2</text>
<text x="66.1" y="103" transform="rotate(-90 66.1 103)">1</text>
<text x="70.3" y="103.9" transform="rotate(-90 70.3 103.9)">6130021112</text>
<text x="91" y="107.9" transform="rotate(-90 91 107.9)">36</text>
<text x="92.7" y="107.9" transform="rotate(-90 92.7 107.9)">35</text>
<text x="92.8" y="102.2" transform="rotate(-90 92.8 102.2)">C7</text>
<text x="94.4" y="107.9" transform="rotate(-90 94.4 107.9)">34</text>
<text x="96.2" y="107.9" transform="rotate(-90 96.2 107.9)">33</text>
<text x="97.9" y="107.9" transform="rotate(-90 97.9 107.9)">32</text>
<text x="99.7" y="107.9" transform="rotate(-90 99.7 107.9)">31</text>
<text x="99.7" y="102.2" transform="rotate(-90 99.7 102.2)">C8</text>
<text x="101.4" y="107.9" transform="rotate(-90 101.4 107.9)">30</text>
<text x="103.1" y="107.9" transform="rotate(-90 103.1 107.9)">29</text>
<text x="104.9" y="107.9" transform="rotate(-90 104.9 107.9)">28</text>
<text x="106.6" y="107.9" transform="rotate(-90 106.6 107.9)">27</text>
<text x="106.7" y="102.2" transform="rotate(-90 106.7 102.2)">C9</text>
<text x="108.3" y="107.9" transform="rotate(-90 108.3 107.9)">26</text>
<text x="110" y="107.9" transform="rotate(-90 110 107.9)">25</text>
<text x="136.1" y="102.2" transform="rotate(-90 136.1 102.2)">VDD</text>
<text x="56.4" y="109.1" transform="rotate(-90 56.4 109.1)">VDD</text>
<text x="70.3" y="110.8" transform="rotate(-90 70.3 110.8)">R13</text>
<text x="72" y="110.8" transform="rotate(-90 72 110.8)">10K</text>
<text x="92.1" y="113" transform="rotate(-90 92.1 113)">LSU</text>
<text x="97.3" y="113.2" transform="rotate(-90 97.3 113.2)">HSU</text>
<text x="99" y="112.9" transform="rotate(-90 99 112.9)">LSV</text>
<text x="104.2" y="113.2" transform="rotate(-90 104.2 113.2)">HSV</text>
<text x="106" y="113.4" transform="rotate(-90 106 113.4)">LSW</text>
<text x="111.1" y="113.6" transform="rotate(-90 111.1 113.6)">HSW</text>
<text x="118.2" y="110.1" transform="rotate(-180 118.2 110.1)">EPA D</text>
<text x="159.5" y="109.1" transform="rotate(-90 159.5 109.1)">R8</text>
<text x="166.6" y="109.1" transform="rotate(-90 166.6 109.1)">100R</text>
<text x="67.3" y="119.2">SWD_CLK</text>
<text x="69" y="117.5">SWD_IO</text>
<text x="79.7" y="119">37</text>
<text x="83.6" y="117.9">PA13</text>
<text x="83.6" y="119.6">PA14</text>
<text x="93.8" y="116.5" transform="rotate(-90 93.8 116.5)">VBOO TU</text>
<text x="95.6" y="114.3" transform="rotate(-90 95.6 114.3)">OUTU</text>
<text x="100.8" y="116.5" transform="rotate(-90 100.8 116.5)">VBOO TV</text>
<text x="102.5" y="114.3" transform="rotate(-90 102.5 114.3)">OUTV</text>
<text x="107.7" y="117" transform="rotate(-90 107.7 117)">VBOO TW</text>
<text x="109.4" y="114.8" transform="rotate(-90 109.4 114.8)">OUTW</text>
<text x="111.1" y="117.9">OCCOMP</text>
<text x="114" y="119.6">OP1P</text>
<text x="120.3" y="119">24</text>
<text x="126.2" y="119.2">OP1P</text>
<text x="126.3" y="117.5">OCCOMP</text>
<text x="162" y="118.3" transform="rotate(-90 162 118.3)">1</text>
<text x="163.7" y="118.3" transform="rotate(-90 163.7 118.3)">2</text>
<text x="168.3" y="115.6" transform="rotate(-90 168.3 115.6)">6</text>
<text x="66.9" y="122.7">UART1_TX</text>
<text x="67.1" y="124.4">UART1_RX</text>
<text x="70.4" y="121">PA15</text>
<text x="79.7" y="120.7">38</text>
<text x="79.7" y="122.4">39</text>
<text x="79.7" y="124.2">40</text>
<text x="79.7" y="125.9">41</text>
<text x="83.6" y="121.3">PA15</text>
<text x="83.6" y="123.1">PB6</text>
<text x="83.6" y="124.8">PB7</text>
<text x="109.4" y="124.8">TESTMODE</text>
<text x="113.8" y="123.1">OP1O</text>
<text x="113.9" y="121.3">OP1N</text>
<text x="120.3" y="125.9">20</text>
<text x="120.3" y="124.2">21</text>
<text x="120.3" y="122.4">22</text>
<text x="120.3" y="120.7">23</text>
<text x="126.1" y="122.7">OP1O</text>
<text x="126.2" y="121">OP1N</text>
<text x="159.5" y="124.7" transform="rotate(-90 159.5 124.7)">SW3</text>
<text x="168.3" y="124.7" transform="rotate(-90 168.3 124.7)">43048302581</text>
<text x="70.4" y="131.4">OP3P</text>
<text x="79.7" y="127.7">42</text>
<text x="79.7" y="129.4">43</text>
<text x="79.7" y="131.1">44</text>
<text x="83.6" y="130">GND</text>
<text x="83.6" y="131.7">OP3P</text>
<text x="83.6" y="126.5">BOO T0</text>
<text x="83.6" y="128.3">RESE RVED</text>
<text x="99.7" y="131.6" transform="rotate(-90 99.7 131.6)">STSPIN32F0A</text>
<text x="115.2" y="131.7">PA5</text>
<text x="115.2" y="130">PA6</text>
<text x="115.2" y="128.3">PA7</text>
<text x="115.2" y="126.5">PB1</text>
<text x="120.3" y="131.1">17</text>
<text x="120.3" y="129.4">18</text>
<text x="120.3" y="127.7">19</text>
<text x="126.1" y="127.2">PB1</text>
<text x="126.4" y="128.9">GPIO_BEMF</text>
<text x="127" y="130.7">CURR ENT_REF</text>
<text x="162" y="126.8" transform="rotate(-90 162 126.8)">3</text>
<text x="163.7" y="126.8" transform="rotate(-90 163.7 126.8)">4</text>
<text x="69.9" y="134.8">OP3O</text>
<text x="70.4" y="133.1">OP3N</text>
<text x="79.7" y="132.9">45</text>
<text x="79.7" y="134.6">46</text>
<text x="79.7" y="136.3">47</text>
<text x="83.6" y="133.5">OP3N</text>
<text x="83.6" y="136.9">VDD</text>
<text x="83.6" y="135.2">OP3O</text>
<text x="115.2" y="136.9">PA2</text>
<text x="115.2" y="135.2">PA3</text>
<text x="115.2" y="133.5">PA4</text>
<text x="120.3" y="136.3">14</text>
<text x="120.3" y="134.6">15</text>
<text x="120.3" y="132.9">16</text>
<text x="126.1" y="137.6">PA2</text>
<text x="126.1" y="134.1">PA4</text>
<text x="126.1" y="132.4">PA5</text>
<text x="126.1" y="135.8">PA3</text>
<text x="70.3" y="138.6" transform="rotate(-90 70.3 138.6)">VDD</text>
<text x="72.9" y="143.8" transform="rotate(-90 72.9 143.8)">C1</text>
<text x="79.7" y="138">48</text>
<text x="80" y="143.8" transform="rotate(-90 80 143.8)">100NF</text>
<text x="100.8" y="139.4" transform="rotate(-90 100.8 139.4)">2</text>
<text x="120.3" y="138">13</text>
<text x="163.1" y="140.1" transform="rotate(-90 163.1 140.1)">PF0</text>
<text x="91" y="147.6" transform="rotate(-90 91 147.6)">1</text>
<text x="92.1" y="144.6" transform="rotate(-90 92.1 144.6)">OP2P</text>
<text x="92.7" y="147.6" transform="rotate(-90 92.7 147.6)">2</text>
<text x="93.8" y="144.6" transform="rotate(-90 93.8 144.6)">OP2N</text>
<text x="94.4" y="147.6" transform="rotate(-90 94.4 147.6)">3</text>
<text x="95.6" y="144.6" transform="rotate(-90 95.6 144.6)">OP2O</text>
<text x="96.2" y="147.6" transform="rotate(-90 96.2 147.6)">4</text>
<text x="97.3" y="144.6" transform="rotate(-90 97.3 144.6)">PF0</text>
<text x="97.9" y="147.6" transform="rotate(-90 97.9 147.6)">5</text>
<text x="99" y="144.6" transform="rotate(-90 99 144.6)">PF1</text>
<text x="99.7" y="147.6" transform="rotate(-90 99.7 147.6)">6</text>
<text x="100.8" y="144.6" transform="rotate(-90 100.8 144.6)">VREG1</text>
<text x="101.4" y="147.6" transform="rotate(-90 101.4 147.6)">7</text>
<text x="102.5" y="144.6" transform="rotate(-90 102.5 144.6)">NR ST</text>
<text x="103.1" y="147.6" transform="rotate(-90 103.1 147.6)">8</text>
<text x="104.2" y="144.6" transform="rotate(-90 104.2 144.6)">VM</text>
<text x="104.9" y="147.6" transform="rotate(-90 104.9 147.6)">9</text>
<text x="106" y="144.6" transform="rotate(-90 106 144.6)">SW</text>
<text x="106.6" y="148.4" transform="rotate(-90 106.6 148.4)">10</text>
<text x="107.7" y="144.6" transform="rotate(-90 107.7 144.6)">VDD A</text>
<text x="108.3" y="148.4" transform="rotate(-90 108.3 148.4)">11</text>
<text x="109.4" y="144.6" transform="rotate(-90 109.4 144.6)">PA0</text>
<text x="110" y="148.4" transform="rotate(-90 110 148.4)">12</text>
<text x="111.1" y="144.6" transform="rotate(-90 111.1 144.6)">PA1</text>
<text x="143" y="146.2" transform="rotate(-90 143 146.2)">R4</text>
<text x="145.1" y="146.2" transform="rotate(-90 145.1 146.2)">120R</text>
<text x="151.7" y="146.2" transform="rotate(-90 151.7 146.2)">DL3</text>
<text x="153.8" y="146.2" transform="rotate(-90 153.8 146.2)">YELLOW</text>
<text x="169" y="146.2" transform="rotate(-90 169 146.2)">C12</text>
<text x="171.1" y="146.2" transform="rotate(-90 171.1 146.2)">1NF</text>
<text x="136.1" y="150.7" transform="rotate(-90 136.1 150.7)">VDD</text>
<text x="74.4" y="161.5" transform="rotate(-180 74.4 161.5)">1</text>
<text x="93.7" y="157" transform="rotate(-90 93.7 157)">OP2N</text>
<text x="95.4" y="157" transform="rotate(-90 95.4 157)">OP2O</text>
<text x="97.1" y="157" transform="rotate(-90 97.1 157)">PF0</text>
<text x="98.9" y="157" transform="rotate(-90 98.9 157)">PF1</text>
<text x="102.3" y="157" transform="rotate(-90 102.3 157)">NRST</text>
<text x="109.3" y="157" transform="rotate(-90 109.3 157)">PA0</text>
<text x="111" y="157" transform="rotate(-90 111 157)">PA1</text>
<text x="115.3" y="156.6" transform="rotate(-90 115.3 156.6)">C11</text>
<text x="117.4" y="156.6" transform="rotate(-90 117.4 156.6)">100NF</text>
<text x="159.5" y="157.7" transform="rotate(-90 159.5 157.7)">R7</text>
<text x="166.6" y="157.7" transform="rotate(-90 166.6 157.7)">100R</text>
<text x="67.9" y="162.8" transform="rotate(-90 67.9 162.8)">TP1</text>
<text x="162" y="166.8" transform="rotate(-90 162 166.8)">1</text>
<text x="163.7" y="166.8" transform="rotate(-90 163.7 166.8)">2</text>
<text x="168.3" y="164.2" transform="rotate(-90 168.3 164.2)">6</text>
<text x="82.4" y="168.7" transform="rotate(-90 82.4 168.7)">C5</text>
<text x="84.5" y="168.7" transform="rotate(-90 84.5 168.7)">100NF</text>
<text x="113.6" y="170.5" transform="rotate(-90 113.6 170.5)">D1</text>
<text x="115.7" y="170.5" transform="rotate(-90 115.7 170.5)">STPS0560Z</text>
<text x="159.5" y="173.2" transform="rotate(-90 159.5 173.2)">SW2</text>
<text x="168.3" y="173.2" transform="rotate(-90 168.3 173.2)">43048302581</text>
<text x="103.2" y="178.4" transform="rotate(-90 103.2 178.4)">20</text>
<text x="162" y="175.3" transform="rotate(-90 162 175.3)">3</text>
<text x="163.7" y="175.3" transform="rotate(-90 163.7 175.3)">4</text>
<text x="74.6" y="185.4" transform="rotate(-90 74.6 185.4)">JP1</text>
<text x="77.1" y="180.7" transform="rotate(-90 77.1 180.7)">2</text>
<text x="85.8" y="180.2" transform="rotate(-90 85.8 180.2)">10UF</text>
<text x="101.5" y="183.7" transform="rotate(-90 101.5 183.7)">L1</text>
<text x="101.5" y="180.2" transform="rotate(-90 101.5 180.2)">22uH</text>
<text x="103.2" y="184.2" transform="rotate(-90 103.2 184.2)">040</text>
<text x="103.2" y="181.3" transform="rotate(-90 103.2 181.3)">322</text>
<text x="77.1" y="187.4" transform="rotate(-90 77.1 187.4)">1</text>
<text x="103.2" y="187.1" transform="rotate(-90 103.2 187.1)">744</text>
<text x="115.3" y="187.8" transform="rotate(-90 115.3 187.8)">C10</text>
<text x="117.4" y="187.8" transform="rotate(-90 117.4 187.8)">47UF</text>
<text x="163.1" y="190.4" transform="rotate(-90 163.1 190.4)">PA3</text>
<text x="82.4" y="196.5" transform="rotate(-90 82.4 196.5)">C3</text>
<text x="84.5" y="196.5" transform="rotate(-90 84.5 196.5)">220NF</text>
<text x="98.9" y="192.7" transform="rotate(-90 98.9 192.7)">VDD</text>
<text x="102.1" y="196.2" transform="rotate(-180 102.1 196.2)">1</text>
<text x="130.2" y="195.8" transform="rotate(-90 130.2 195.8)">TP9</text>
<text x="132.3" y="195.8" transform="rotate(-90 132.3 195.8)">TPSMD-1MM</text>
<text x="135.9" y="195.3">1</text>
<text x="139.9" y="195">PA5</text>
<text x="72" y="199.3" transform="rotate(-90 72 199.3)">VM</text>
<text x="99.7" y="201" transform="rotate(-90 99.7 201)">TP3</text>
<text x="152.7" y="202.7" transform="rotate(-90 152.7 202.7)">TP4</text>
<text x="158.4" y="202.2">1</text>
<text x="167.3" y="198.2" transform="rotate(-90 167.3 198.2)">C14</text>
<text x="169.4" y="198.2" transform="rotate(-90 169.4 198.2)">4.7NF</text>
<text x="85.8" y="211.4" transform="rotate(-90 85.8 211.4)">22UF</text>
<text x="127.1" y="210.1" transform="rotate(-90 127.1 210.1)">1</text>
<text x="129.5" y="215">1</text>
<text x="140" y="215.8">PA15</text>
<text x="159.5" y="213.1" transform="rotate(-90 159.5 213.1)">R14</text>
<text x="166.6" y="213.1" transform="rotate(-90 166.6 213.1)">0R</text>
<text x="125" y="218.3" transform="rotate(-90 125 218.3)">J10</text>
<text x="127.1" y="218.3" transform="rotate(-90 127.1 218.3)">6130021112</text>
<text x="129.5" y="216.7">2</text>
<text x="140.4" y="219.3">SWD_CLK</text>
<text x="153.4" y="221.8" transform="rotate(-90 153.4 221.8)">VDD</text>
<text x="156.2" y="217.3" transform="rotate(-90 156.2 217.3)">R6</text>
<text x="156.8" y="221.3">1</text>
<text x="158.3" y="217.3" transform="rotate(-90 158.3 217.3)">100K</text>
<text x="162" y="217.1" transform="rotate(-90 162 217.1)">2</text>
<text x="168" y="221.5">3</text>
</g>
</svg>
